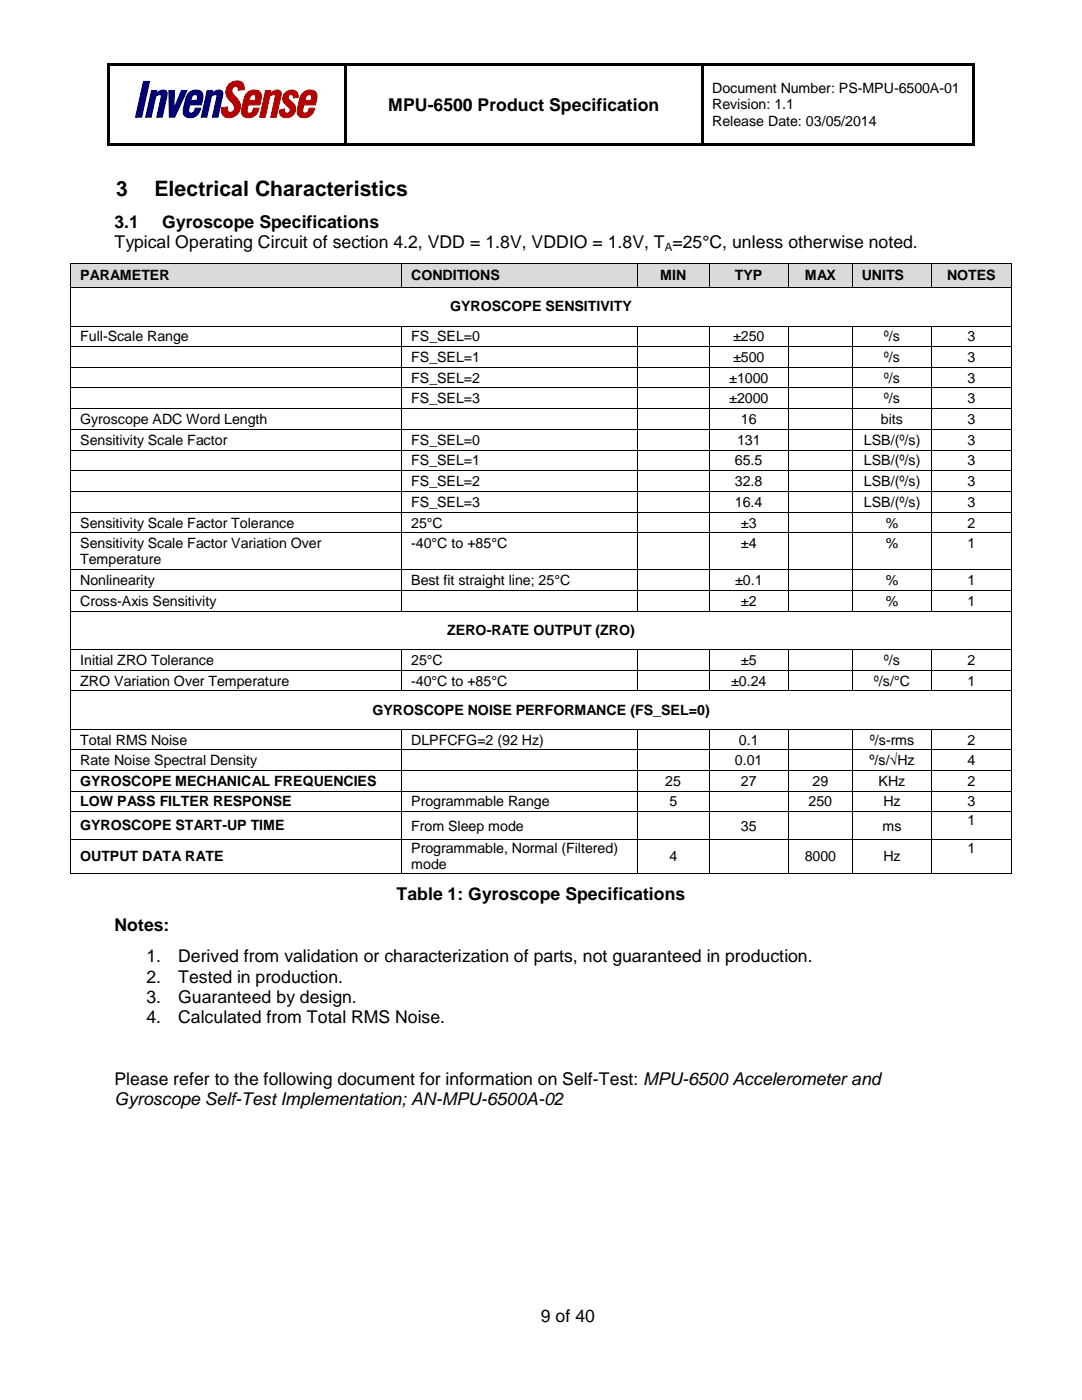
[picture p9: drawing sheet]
<svg xmlns="http://www.w3.org/2000/svg" width="216mm" height="279mm" viewBox="0 0 216 279" stroke-linecap="round" stroke-linejoin="round" font-family="sans-serif">
<g fill="#000">
<path d="M21.4 12.7h.5v.6h-.5z" fill-rule="evenodd"/>
<path d="M21.4 12.7h.5v.5h-.5z" fill-rule="evenodd"/>
<path d="M21.9 12.7h46.8v.5h-46.8z" fill-rule="evenodd"/>
<path d="M68.7 12.7h.5v.5h-.5z" fill-rule="evenodd"/>
<path d="M69.2 12.7h70.8v.5h-70.8z" fill-rule="evenodd"/>
<path d="M140 12.7h.5v.5h-.5z" fill-rule="evenodd"/>
<path d="M140.5 12.7h53.5v.5h-53.5z" fill-rule="evenodd"/>
<path d="M194 12.7h.5v.6h-.5z" fill-rule="evenodd"/>
<path d="M194 12.7h.5v.5h-.5z" fill-rule="evenodd"/>
<path d="M21.4 13.3h.5v15.3h-.5z" fill-rule="evenodd"/>
<path d="M21.4 28.6h.5v.5h-.5z" fill-rule="evenodd"/>
<path d="M21.4 28.6h.5v.5h-.5z" fill-rule="evenodd"/>
<path d="M21.9 28.6h46.8v.5h-46.8z" fill-rule="evenodd"/>
<path d="M68.7 13.3h.5v15.3h-.5z" fill-rule="evenodd"/>
<path d="M68.7 28.6h.5v.5h-.5z" fill-rule="evenodd"/>
<path d="M69.2 28.6h70.8v.5h-70.8z" fill-rule="evenodd"/>
<path d="M140 13.3h.5v15.3h-.5z" fill-rule="evenodd"/>
<path d="M140 28.6h.5v.5h-.5z" fill-rule="evenodd"/>
<path d="M140.5 28.6h53.5v.5h-53.5z" fill-rule="evenodd"/>
<path d="M194 13.3h.5v15.3h-.5z" fill-rule="evenodd"/>
<path d="M194 28.6h.5v.5h-.5z" fill-rule="evenodd"/>
<path d="M194 28.6h.5v.5h-.5z" fill-rule="evenodd"/>
</g>
<path d="M68.7 13.2l.5 .1zM140 13.2l.5 .1z" fill="#000"/>
<g fill="#dadada">
<path d="M14.2 52.7h1.8v4.6h-1.8z" fill-rule="evenodd"/>
<path d="M78.2 52.7h1.9v4.6h-1.9z" fill-rule="evenodd"/>
<path d="M80.2 52.7h1.8v4.6h-1.8z" fill-rule="evenodd"/>
<path d="M125.3 52.7h1.8v4.6h-1.8z" fill-rule="evenodd"/>
<path d="M127.3 52.7h1.8v4.6h-1.8z" fill-rule="evenodd"/>
<path d="M139.6 52.7h1.8v4.6h-1.8z" fill-rule="evenodd"/>
<path d="M141.6 52.7h1.8v4.6h-1.8z" fill-rule="evenodd"/>
<path d="M155.4 52.7h1.9v4.6h-1.9z" fill-rule="evenodd"/>
<path d="M157.4 52.7h1.9v4.6h-1.9z" fill-rule="evenodd"/>
<path d="M168.1 52.7h1.9v4.6h-1.9z" fill-rule="evenodd"/>
<path d="M170.1 52.7h1.9v4.6h-1.9z" fill-rule="evenodd"/>
<path d="M184 52.7h1.8v4.6h-1.8z" fill-rule="evenodd"/>
<path d="M186 52.7h1.8v4.6h-1.8z" fill-rule="evenodd"/>
<path d="M199.9 52.7h1.8v4.6h-1.8z" fill-rule="evenodd"/>
</g>
<g fill="#dadada">
<path d="M16 52.7h62.2v4.6h-62.2z"/>
<path d="M82 52.7h43.3v4.6h-43.3z"/>
<path d="M129.1 52.7h10.5v4.6h-10.5z"/>
<path d="M143.4 52.7h12v4.6h-12z"/>
<path d="M159.3 52.7h8.8v4.6h-8.8z"/>
<path d="M172 52.7h12v4.6h-12z"/>
<path d="M187.8 52.7h12.1v4.6h-12.1z"/>
</g>
<g fill="#000">
<path d="M14 52.5h.1v.2h-.1zM14 57.3h.1v.2h-.1zM80.1 52.5h.1v.2h-.1zM80.1 57.3h.1v.2h-.1zM127.1 52.5h.2v.2h-.2zM127.1 57.3h.2v.2h-.2zM141.4 52.5h.2v.2h-.2zM141.4 57.3h.2v.2h-.2zM157.3 52.5h.1v.2h-.1zM157.3 57.3h.1v.2h-.1zM170 52.5h.1v.2h-.1zM170 57.3h.1v.2h-.1z"/>
<path d="M185.8 52.5h.2v.2h-.2zM185.8 57.3h.2v.2h-.2zM201.7 52.5h.2v.2h-.2zM201.7 57.3h.2v.2h-.2zM14 65h.1v.2h-.1zM14 69.1h.1v.2h-.1zM14 73.2h.1v.2h-.1zM14 77.3h.1v.2h-.1zM80.1 65h.1v.2h-.1zM80.1 69.1h.1v.2h-.1zM80.1 73.2h.1v.2h-.1zM80.1 77.3h.1v.2h-.1z"/>
<path d="M127.1 65h.2v.2h-.2zM127.1 69.1h.2v.2h-.2zM127.1 73.2h.2v.2h-.2zM127.1 77.3h.2v.2h-.2zM141.4 65h.2v.2h-.2zM141.4 69.1h.2v.2h-.2zM141.4 73.2h.2v.2h-.2zM141.4 77.3h.2v.2h-.2zM157.3 65h.1v.2h-.1zM157.3 69.1h.1v.2h-.1zM157.3 73.2h.1v.2h-.1zM157.3 77.3h.1v.2h-.1z"/>
<path d="M170 65h.1v.2h-.1zM170 69.1h.1v.2h-.1zM170 73.2h.1v.2h-.1zM170 77.3h.1v.2h-.1zM185.8 65h.2v.2h-.2zM185.8 69.1h.2v.2h-.2zM185.8 73.2h.2v.2h-.2zM185.8 77.3h.2v.2h-.2zM201.7 65h.2v.2h-.2zM201.7 69.1h.2v.2h-.2zM201.7 73.2h.2v.2h-.2zM201.7 77.3h.2v.2h-.2z"/>
<path d="M14 81.5h.1v.2h-.1zM14 85.6h.1v.2h-.1zM14 89.7h.1v.2h-.1zM14 93.9h.1v.1h-.1zM14 98h.1v.2h-.1zM80.1 81.5h.1v.2h-.1zM80.1 85.6h.1v.2h-.1zM80.1 89.7h.1v.2h-.1zM80.1 93.9h.1v.1h-.1zM80.1 98h.1v.2h-.1zM127.1 81.5h.2v.2h-.2zM127.1 85.6h.2v.2h-.2z"/>
<path d="M127.1 89.7h.2v.2h-.2zM127.1 93.9h.2v.1h-.2zM127.1 98h.2v.2h-.2zM141.4 81.5h.2v.2h-.2zM141.4 85.6h.2v.2h-.2zM141.4 89.7h.2v.2h-.2zM141.4 93.9h.2v.1h-.2zM141.4 98h.2v.2h-.2zM157.3 81.5h.1v.2h-.1zM157.3 85.6h.1v.2h-.1zM157.3 89.7h.1v.2h-.1zM157.3 93.9h.1v.1h-.1z"/>
<path d="M157.3 98h.1v.2h-.1zM170 81.5h.1v.2h-.1zM170 85.6h.1v.2h-.1zM170 89.7h.1v.2h-.1zM170 93.9h.1v.1h-.1zM170 98h.1v.2h-.1zM185.8 81.5h.2v.2h-.2zM185.8 85.6h.2v.2h-.2zM185.8 89.7h.2v.2h-.2zM185.8 93.9h.2v.1h-.2zM185.8 98h.2v.2h-.2zM201.7 81.5h.2v.2h-.2z"/>
<path d="M201.7 85.6h.2v.2h-.2zM201.7 89.7h.2v.2h-.2zM201.7 93.9h.2v.1h-.2zM201.7 98h.2v.2h-.2zM14 102.1h.1v.2h-.1zM14 106.3h.1v.1h-.1zM14 113.6h.1v.2h-.1zM14 117.8h.1v.1h-.1zM80.1 102.1h.1v.2h-.1zM80.1 106.3h.1v.1h-.1zM80.1 113.6h.1v.2h-.1zM80.1 117.8h.1v.1h-.1z"/>
<path d="M127.1 102.1h.2v.2h-.2zM127.1 106.3h.2v.1h-.2zM127.1 113.6h.2v.2h-.2zM127.1 117.8h.2v.1h-.2zM141.4 102.1h.2v.2h-.2zM141.4 106.3h.2v.1h-.2zM141.4 113.6h.2v.2h-.2zM141.4 117.8h.2v.1h-.2zM157.3 102.1h.1v.2h-.1zM157.3 106.3h.1v.1h-.1zM157.3 113.6h.1v.2h-.1zM157.3 117.8h.1v.1h-.1z"/>
<path d="M170 102.1h.1v.2h-.1zM170 106.3h.1v.1h-.1zM170 113.6h.1v.2h-.1zM170 117.8h.1v.1h-.1zM185.8 102.1h.2v.2h-.2zM185.8 106.3h.2v.1h-.2zM185.8 113.6h.2v.2h-.2zM185.8 117.8h.2v.1h-.2zM201.7 102.1h.2v.2h-.2zM201.7 106.3h.2v.1h-.2zM201.7 113.6h.2v.2h-.2zM201.7 117.8h.2v.1h-.2z"/>
<path d="M14 121.9h.1v.1h-.1zM14 129.5h.1v.2h-.1zM14 133.6h.1v.2h-.1zM14 137.8h.1v.2h-.1zM80.1 121.9h.1v.1h-.1zM80.1 129.5h.1v.2h-.1zM80.1 133.6h.1v.2h-.1zM80.1 137.8h.1v.2h-.1zM127.1 121.9h.2v.1h-.2zM127.1 129.5h.2v.2h-.2zM127.1 133.6h.2v.2h-.2zM127.1 137.8h.2v.2h-.2z"/>
<path d="M141.4 121.9h.2v.1h-.2zM141.4 129.5h.2v.2h-.2zM141.4 133.6h.2v.2h-.2zM141.4 137.8h.2v.2h-.2zM157.3 121.9h.1v.1h-.1zM157.3 129.5h.1v.2h-.1zM157.3 133.6h.1v.2h-.1zM157.3 137.8h.1v.2h-.1zM170 121.9h.1v.1h-.1zM170 129.5h.1v.2h-.1zM170 133.6h.1v.2h-.1zM170 137.8h.1v.2h-.1z"/>
<path d="M185.8 121.9h.2v.1h-.2zM185.8 129.5h.2v.2h-.2zM185.8 133.6h.2v.2h-.2zM185.8 137.8h.2v.2h-.2zM201.7 121.9h.2v.1h-.2zM201.7 129.5h.2v.2h-.2zM201.7 133.6h.2v.2h-.2zM201.7 137.8h.2v.2h-.2zM14 145.5h.1v.1h-.1zM14 149.6h.1v.1h-.1zM14 153.7h.1v.2h-.1zM14 157.8h.1v.2h-.1z"/>
<path d="M80.1 145.5h.1v.1h-.1zM80.1 149.6h.1v.1h-.1zM80.1 153.7h.1v.2h-.1zM80.1 157.8h.1v.2h-.1zM127.1 145.5h.2v.1h-.2zM127.1 149.6h.2v.1h-.2zM127.1 153.7h.2v.2h-.2zM127.1 157.8h.2v.2h-.2zM141.4 145.5h.2v.1h-.2zM141.4 149.6h.2v.1h-.2zM141.4 153.7h.2v.2h-.2zM141.4 157.8h.2v.2h-.2z"/>
<path d="M157.3 145.5h.1v.1h-.1zM157.3 149.6h.1v.1h-.1zM157.3 153.7h.1v.2h-.1zM157.3 157.8h.1v.2h-.1zM170 145.5h.1v.1h-.1zM170 149.6h.1v.1h-.1zM170 153.7h.1v.2h-.1zM170 157.8h.1v.2h-.1zM185.8 145.5h.2v.1h-.2zM185.8 149.6h.2v.1h-.2zM185.8 153.7h.2v.2h-.2zM185.8 157.8h.2v.2h-.2z"/>
<path d="M201.7 145.5h.2v.1h-.2zM201.7 149.6h.2v.1h-.2zM201.7 153.7h.2v.2h-.2zM201.7 157.8h.2v.2h-.2zM14 162h.1v.1h-.1zM14 167.5h.1v.1h-.1zM14 174.2h.1v.1h-.1zM80.1 162h.1v.1h-.1zM80.1 167.5h.1v.1h-.1zM80.1 174.2h.1v.1h-.1zM127.1 162h.2v.1h-.2zM127.1 167.5h.2v.1h-.2z"/>
<path d="M127.1 174.2h.2v.1h-.2zM141.4 162h.2v.1h-.2zM141.4 167.5h.2v.1h-.2zM141.4 174.2h.2v.1h-.2zM157.3 162h.1v.1h-.1zM157.3 167.5h.1v.1h-.1zM157.3 174.2h.1v.1h-.1zM170 162h.1v.1h-.1zM170 167.5h.1v.1h-.1zM170 174.2h.1v.1h-.1zM185.8 162h.2v.1h-.2zM185.8 167.5h.2v.1h-.2z"/>
<path d="M185.8 174.2h.2v.1h-.2zM201.7 162h.2v.1h-.2zM201.7 167.5h.2v.1h-.2zM201.7 174.2h.2v.1h-.2z"/>
</g>
<g fill="none" stroke="#000" stroke-width=".2">
<path d="M14.1 52.7v4.6M14.1 57.5v7.5M14.1 52.6h66M14.1 57.4h66M80.1 52.7v4.6M80.2 52.6h46.9M80.2 57.4h46.9M127.2 52.7v4.6M127.3 52.6h14.1M127.3 57.4h14.1M141.5 52.7v4.6M141.6 52.6h15.7"/>
<path d="M141.6 57.4h15.7M157.4 52.7v4.6M157.4 52.6h12.6M157.4 57.4h12.6M170.1 52.7v4.6M170.1 52.6h15.7M170.1 57.4h15.7M185.9 52.7v4.6M186 52.6h15.7M186 57.4h15.7M201.8 52.7v4.6M201.8 57.5v7.5"/>
<path d="M14.1 65.2v3.9M14.1 69.3v3.9M14.1 73.4v3.9M14.1 77.5v4M14.1 65.1h66M14.1 69.2h66M14.1 73.3h66M14.1 77.4h66M80.1 65.2v3.9M80.1 69.3v3.9M80.1 73.4v3.9M80.1 77.5v4"/>
<path d="M80.2 65.1h46.9M80.2 69.2h46.9M80.2 73.3h46.9M80.2 77.4h46.9M127.2 65.2v3.9M127.2 69.3v3.9M127.2 73.4v3.9M127.2 77.5v4M127.3 65.1h14.1M127.3 69.2h14.1M127.3 73.3h14.1M127.3 77.4h14.1"/>
<path d="M141.5 65.2v3.9M141.5 69.3v3.9M141.5 73.4v3.9M141.5 77.5v4M141.6 65.1h15.7M141.6 69.2h15.7M141.6 73.3h15.7M141.6 77.4h15.7M157.4 65.2v3.9M157.4 69.3v3.9M157.4 73.4v3.9M157.4 77.5v4"/>
<path d="M157.4 65.1h12.6M157.4 69.2h12.6M157.4 73.3h12.6M157.4 77.4h12.6M170.1 65.2v3.9M170.1 69.3v3.9M170.1 73.4v3.9M170.1 77.5v4M170.1 65.1h15.7M170.1 69.2h15.7M170.1 73.3h15.7M170.1 77.4h15.7"/>
<path d="M185.9 65.2v3.9M185.9 69.3v3.9M185.9 73.4v3.9M185.9 77.5v4M186 65.1h15.7M186 69.2h15.7M186 73.3h15.7M186 77.4h15.7M201.8 65.2v3.9M201.8 69.3v3.9M201.8 73.4v3.9M201.8 77.5v4"/>
<path d="M14.1 81.7v3.9M14.1 85.8v3.9M14.1 89.9v4M14.1 94v4M14.1 98.2v3.9M14.1 81.6h66M14.1 85.7h66M14.1 89.8h66M14.1 93.9h66M14.1 98.1h66M80.1 81.7v3.9M80.1 85.8v3.9"/>
<path d="M80.1 89.9v4M80.1 94v4M80.1 98.2v3.9M80.2 81.6h46.9M80.2 85.7h46.9M80.2 89.8h46.9M80.2 93.9h46.9M80.2 98.1h46.9M127.2 81.7v3.9M127.2 85.8v3.9M127.2 89.9v4M127.2 94v4"/>
<path d="M127.2 98.2v3.9M127.3 81.6h14.1M127.3 85.7h14.1M127.3 89.8h14.1M127.3 93.9h14.1M127.3 98.1h14.1M141.5 81.7v3.9M141.5 85.8v3.9M141.5 89.9v4M141.5 94v4M141.5 98.2v3.9M141.6 81.6h15.7"/>
<path d="M141.6 85.7h15.7M141.6 89.8h15.7M141.6 93.9h15.7M141.6 98.1h15.7M157.4 81.7v3.9M157.4 85.8v3.9M157.4 89.9v4M157.4 94v4M157.4 98.2v3.9M157.4 81.6h12.6M157.4 85.7h12.6M157.4 89.8h12.6"/>
<path d="M157.4 93.9h12.6M157.4 98.1h12.6M170.1 81.7v3.9M170.1 85.8v3.9M170.1 89.9v4M170.1 94v4M170.1 98.2v3.9M170.1 81.6h15.7M170.1 85.7h15.7M170.1 89.8h15.7M170.1 93.9h15.7M170.1 98.1h15.7"/>
<path d="M185.9 81.7v3.9M185.9 85.8v3.9M185.9 89.9v4M185.9 94v4M185.9 98.2v3.9M186 81.6h15.7M186 85.7h15.7M186 89.8h15.7M186 93.9h15.7M186 98.1h15.7M201.8 81.7v3.9M201.8 85.8v3.9"/>
<path d="M201.8 89.9v4M201.8 94v4M201.8 98.2v3.9M14.1 102.3v4M14.1 106.4v7.2M14.1 113.8v4M14.1 117.9v4M14.1 102.2h66M14.1 106.3h66M14.1 113.7h66M14.1 117.9h66M80.1 102.3v4"/>
<path d="M80.1 106.4v7.2M80.1 113.8v4M80.1 117.9v4M80.2 102.2h46.9M80.2 106.3h46.9M80.2 113.7h46.9M80.2 117.9h46.9M127.2 102.3v4M127.2 106.4v7.2M127.2 113.8v4M127.2 117.9v4M127.3 102.2h14.1"/>
<path d="M127.3 106.3h14.1M127.3 113.7h14.1M127.3 117.9h14.1M141.5 102.3v4M141.5 106.4v7.2M141.5 113.8v4M141.5 117.9v4M141.6 102.2h15.7M141.6 106.3h15.7M141.6 113.7h15.7M141.6 117.9h15.7M157.4 102.3v4"/>
<path d="M157.4 106.4v7.2M157.4 113.8v4M157.4 117.9v4M157.4 102.2h12.6M157.4 106.3h12.6M157.4 113.7h12.6M157.4 117.9h12.6M170.1 102.3v4M170.1 106.4v7.2M170.1 113.8v4M170.1 117.9v4M170.1 102.2h15.7"/>
<path d="M170.1 106.3h15.7M170.1 113.7h15.7M170.1 117.9h15.7M185.9 102.3v4M185.9 106.4v7.2M185.9 113.8v4M185.9 117.9v4M186 102.2h15.7M186 106.3h15.7M186 113.7h15.7M186 117.9h15.7M201.8 102.3v4"/>
<path d="M201.8 106.4v7.2M201.8 113.8v4M201.8 117.9v4M14.1 122v7.5M14.1 129.7v3.9M14.1 133.8v4M14.1 138v7.5M14.1 122h66M14.1 129.6h66M14.1 133.7h66M14.1 137.9h66M80.1 129.7v3.9"/>
<path d="M80.1 133.8v4M80.2 122h46.9M80.2 129.6h46.9M80.2 133.7h46.9M80.2 137.9h46.9M127.2 129.7v3.9M127.2 133.8v4M127.3 122h14.1M127.3 129.6h14.1M127.3 133.7h14.1M127.3 137.9h14.1M141.5 129.7v3.9"/>
<path d="M141.5 133.8v4M141.6 122h15.7M141.6 129.6h15.7M141.6 133.7h15.7M141.6 137.9h15.7M157.4 129.7v3.9M157.4 133.8v4M157.4 122h12.6M157.4 129.6h12.6M157.4 133.7h12.6M157.4 137.9h12.6M170.1 129.7v3.9"/>
<path d="M170.1 133.8v4M170.1 122h15.7M170.1 129.6h15.7M170.1 133.7h15.7M170.1 137.9h15.7M185.9 129.7v3.9M185.9 133.8v4M186 122h15.7M186 129.6h15.7M186 133.7h15.7M186 137.9h15.7M201.8 122v7.5"/>
<path d="M201.8 129.7v3.9M201.8 133.8v4M201.8 138v7.5M14.1 145.6v4M14.1 149.7v4M14.1 153.9v3.9M14.1 158v4M14.1 145.5h66M14.1 149.6h66M14.1 153.8h66M14.1 157.9h66M80.1 145.6v4"/>
<path d="M80.1 149.7v4M80.1 153.9v3.9M80.1 158v4M80.2 145.5h46.9M80.2 149.6h46.9M80.2 153.8h46.9M80.2 157.9h46.9M127.2 145.6v4M127.2 149.7v4M127.2 153.9v3.9M127.2 158v4M127.3 145.5h14.1"/>
<path d="M127.3 149.6h14.1M127.3 153.8h14.1M127.3 157.9h14.1M141.5 145.6v4M141.5 149.7v4M141.5 153.9v3.9M141.5 158v4M141.6 145.5h15.7M141.6 149.6h15.7M141.6 153.8h15.7M141.6 157.9h15.7M157.4 145.6v4"/>
<path d="M157.4 149.7v4M157.4 153.9v3.9M157.4 158v4M157.4 145.5h12.6M157.4 149.6h12.6M157.4 153.8h12.6M157.4 157.9h12.6M170.1 145.6v4M170.1 149.7v4M170.1 153.9v3.9M170.1 158v4M170.1 145.5h15.7"/>
<path d="M170.1 149.6h15.7M170.1 153.8h15.7M170.1 157.9h15.7M185.9 145.6v4M185.9 149.7v4M185.9 153.9v3.9M185.9 158v4M186 145.5h15.7M186 149.6h15.7M186 153.8h15.7M186 157.9h15.7M201.8 145.6v4"/>
<path d="M201.8 149.7v4M201.8 153.9v3.9M201.8 158v4M14.1 162.1v5.4M14.1 167.6v6.6M14.1 162.1h66M14.1 167.6h66M14.1 174.2h66M80.1 162.1v5.4M80.1 167.6v6.6M80.2 162.1h46.9M80.2 167.6h46.9"/>
<path d="M80.2 174.2h46.9M127.2 162.1v5.4M127.2 167.6v6.6M127.3 162.1h14.1M127.3 167.6h14.1M127.3 174.2h14.1M141.5 162.1v5.4M141.5 167.6v6.6M141.6 162.1h15.7M141.6 167.6h15.7M141.6 174.2h15.7M157.4 162.1v5.4"/>
<path d="M157.4 167.6v6.6M157.4 162.1h12.6M157.4 167.6h12.6M157.4 174.2h12.6M170.1 162.1v5.4M170.1 167.6v6.6M170.1 162.1h15.7M170.1 167.6h15.7M170.1 174.2h15.7M185.9 162.1v5.4M185.9 167.6v6.6M186 162.1h15.7"/>
<path d="M186 167.6h15.7M186 174.2h15.7M201.8 162.1v5.4M201.8 167.6v6.6"/>
</g>
<path d="M28.6 16.2h1.2l-1.5 7.2h-1.3z" fill="#000073"/>
<path d="M28.6 16.2h1.2l-1.5 7.2h-1.3z" fill="none" stroke="#000073" stroke-width=".2"/>
<path d="M30.2 18.1h1.1l-.1 .5a1.57 1.57 0 0 1 2.1-.3v.8l-.9 4.3h-1.1l.9-4.1a.46 .46 0 0 0-.4-.5 .46 .46 0 0 0-.5 .3l-.2 .1-.9 4.2h-1.1z" fill="#000073"/>
<path d="M30.2 18.1h1.1l-.1 .5a1.57 1.57 0 0 1 2.1-.3v.8l-.9 4.3h-1.1l.9-4.1a.46 .46 0 0 0-.4-.5 .46 .46 0 0 0-.5 .3l-.2 .1-.9 4.2h-1.1z" fill="none" stroke="#000073" stroke-width=".2"/>
<path d="M33.7 18.1h1.1l-.1 3.5 1.5-3.5h1.1l-2.4 5.3h-1.1z" fill="#000073"/>
<path d="M33.7 18.1h1.1l-.1 3.5 1.5-3.5h1.1l-2.4 5.3h-1.1z" fill="none" stroke="#000073" stroke-width=".2"/>
<path d="M37.7 18.5a1.74 1.74 0 0 1 2.7 .2l.1 1-.3 1.2h-2.3l-.2 .8a.61 .61 0 0 0 .4 .9 .61 .61 0 0 0 .7-.6l.1-.4h1.2a1.99 1.99 0 0 1-1.3 1.7 1.99 1.99 0 0 1-2.1-.4l-.1-.6v-.8l.6-2.2zM38.4 19.1l-.3 .9h1.2l.1-.2a.57 .57 0 0 0-.2-.8 .57 .57 0 0 0-.8 .1z" fill="#000073"/>
<path d="M37.7 18.5a1.74 1.74 0 0 1 2.7 .2l.1 1-.3 1.2h-2.3l-.2 .8a.61 .61 0 0 0 .4 .9 .61 .61 0 0 0 .7-.6l.1-.4h1.2a1.99 1.99 0 0 1-1.3 1.7 1.99 1.99 0 0 1-2.1-.4l-.1-.6v-.8l.6-2.2zM38.4 19.1a.57 .57 0 0 1 .8-.1 .57 .57 0 0 1 .2 .8l-.1 .2h-1.2z" fill="none" stroke="#000073" stroke-width=".2"/>
<path d="M41.3 18.1h1.1l-.1 .5a1.56 1.56 0 0 1 2.1-.3l.1 .5-1 4.6h-1.1l.9-4.1v-.3l-.3-.1-.8 .3-.9 4.2h-1.1z" fill="#000073"/>
<path d="M41.3 18.1h1.1l-.1 .5a1.56 1.56 0 0 1 2.1-.3l.1 .5-1 4.6h-1.1l.9-4.1v-.3l-.3-.1-.8 .3-.9 4.2h-1.1z" fill="none" stroke="#000073" stroke-width=".2"/>
<path d="M45.8 16.7a1.86 1.86 0 0 1 2.8 .1l.1 1.1-1.2 .1a.64 .64 0 0 0-.5-.8 .64 .64 0 0 0-.7 .7 2.73 2.73 0 0 0 1.1 1.9 2.18 2.18 0 0 1 0 3 2.18 2.18 0 0 1-2.9 .2l-.3-.7v-.8l1.2-.2a.74 .74 0 0 0 .6 1.1 .74 .74 0 0 0 .8-.9 5.8 5.8 0 0 0-1.5-2.2 2.21 2.21 0 0 1 .5-2.6z" fill="#b50000"/>
<path d="M45.8 16.7a1.86 1.86 0 0 1 2.8 .1l.1 1.1-1.2 .1a.64 .64 0 0 0-.5-.8 .64 .64 0 0 0-.7 .7 2.73 2.73 0 0 0 1.1 1.9 2.18 2.18 0 0 1 0 3 2.18 2.18 0 0 1-2.9 .2l-.3-.7v-.8l1.2-.2a.74 .74 0 0 0 .6 1.1 .74 .74 0 0 0 .8-.9 5.8 5.8 0 0 0-1.5-2.2 2.21 2.21 0 0 1 .5-2.6z" fill="none" stroke="#b50000" stroke-width=".2"/>
<path d="M49.3 18.5a1.74 1.74 0 0 1 2.8 .2v1l-.3 1.2h-2.3l-.1 .8a.61 .61 0 0 0 .3 .9 .61 .61 0 0 0 .8-.6l.1-.4h1.1a1.99 1.99 0 0 1-1.2 1.7 1.99 1.99 0 0 1-2.1-.4l-.2-.6 .1-.8 .5-2.2zM50.1 19.1l-.4 .9h1.2l.1-.2a.57 .57 0 0 0-.1-.8 .57 .57 0 0 0-.8 .1z" fill="#b50000"/>
<path d="M49.3 18.5a1.74 1.74 0 0 1 2.8 .2v1l-.3 1.2h-2.3l-.1 .8a.61 .61 0 0 0 .3 .9 .61 .61 0 0 0 .8-.6l.1-.4h1.1a1.99 1.99 0 0 1-1.2 1.7 1.99 1.99 0 0 1-2.1-.4l-.2-.6 .1-.8 .5-2.2zM50.1 19.1a.57 .57 0 0 1 .8-.1 .57 .57 0 0 1 .1 .8l-.1 .2h-1.2z" fill="none" stroke="#b50000" stroke-width=".2"/>
<path d="M53 18.1h1l-.1 .5a1.57 1.57 0 0 1 2.1-.3l.1 .8-1 4.3h-1.1l.9-4.1a.46 .46 0 0 0-.3-.5 .46 .46 0 0 0-.5 .3l-.3 .1-.9 4.2h-1.1z" fill="#b50000"/>
<path d="M53 18.1h1l-.1 .5a1.57 1.57 0 0 1 2.1-.3l.1 .8-1 4.3h-1.1l.9-4.1a.46 .46 0 0 0-.3-.5 .46 .46 0 0 0-.5 .3l-.3 .1-.9 4.2h-1.1z" fill="none" stroke="#b50000" stroke-width=".2"/>
<path d="M56.9 18.6a1.47 1.47 0 0 1 1.5-.6 1.47 1.47 0 0 1 1.1 1.1v.3l-.9 .1a.57 .57 0 0 0-.5-.6 .57 .57 0 0 0-.6 .4 .57 .57 0 0 0 .3 .7l.2 .1a1.76 1.76 0 0 1 .6 2.7 1.76 1.76 0 0 1-2.7 0l-.2-.8 1.1-.3a.62 .62 0 0 0 .3 .8 .62 .62 0 0 0 .8-.3 .62 .62 0 0 0-.3-.8l-.3-.3a1.58 1.58 0 0 1-.4-2.5z" fill="#b50000"/>
<path d="M56.9 18.6a1.47 1.47 0 0 1 1.5-.6 1.47 1.47 0 0 1 1.1 1.1v.3l-.9 .1a.57 .57 0 0 0-.5-.6 .57 .57 0 0 0-.6 .4 .57 .57 0 0 0 .3 .7l.2 .1a1.75 1.75 0 0 1 .6 2.7 1.75 1.75 0 0 1-2.7 0l-.2-.8 1.1-.3a.62 .62 0 0 0 .3 .8 .62 .62 0 0 0 .8-.3 .62 .62 0 0 0-.3-.8l-.3-.3a1.58 1.58 0 0 1-.4-2.5z" fill="none" stroke="#b50000" stroke-width=".2"/>
<path d="M60.4 18.5a1.72 1.72 0 0 1 2.8 .2l.1 .7-.4 1.5h-2.3l-.1 .8a.61 .61 0 0 0 .3 .9 .61 .61 0 0 0 .8-.6l.1-.4h1.1a1.99 1.99 0 0 1-1.2 1.7 1.99 1.99 0 0 1-2.1-.4l-.2-.8 .4-2.1 .4-1zM61.2 19.1l-.4 .9h1.2l.1-.2a.57 .57 0 0 0-.1-.8 .57 .57 0 0 0-.8 .1z" fill="#b50000"/>
<path d="M60.4 18.5a1.72 1.72 0 0 1 2.8 .2l.1 .7-.4 1.5h-2.3l-.1 .8a.61 .61 0 0 0 .3 .9 .61 .61 0 0 0 .8-.6l.1-.4h1.1a1.99 1.99 0 0 1-1.2 1.7 1.99 1.99 0 0 1-2.1-.4l-.2-.8 .4-2.1 .4-1zM61.2 19.1a.57 .57 0 0 1 .8-.1 .57 .57 0 0 1 .1 .8l-.1 .2h-1.2z" fill="none" stroke="#b50000" stroke-width=".2"/>
<g font-size="4.2">
<text x="23.2" y="39.2">3</text>
<text x="30.8" y="39.2">Electrical Characteristics</text>
</g>
<g font-size="3.5">
<text x="77.5" y="22.1">MPU-6500 Product Specification</text>
<text x="22.9" y="45.5">3.1</text>
<text x="32.4" y="45.5">Gyroscope Specifications</text>
<text x="22.9" y="49.6">Typical Operating Circuit of section 4.2, VDD = 1.8V, VDDIO = 1.8V, T =25°C, unless otherwise noted.</text>
<text x="79.1" y="179.7">Table 1: Gyroscope Specifications</text>
<text x="22.9" y="185.8">Notes:</text>
<text x="29.2" y="192.1">1.</text>
<text x="29.2" y="196.1">2.</text>
<text x="35.6" y="192.1">Derived from validation or characterization of parts, not guaranteed in production.</text>
<text x="35.6" y="196.1">Tested in production.</text>
<text x="29.2" y="200.2">3.</text>
<text x="35.6" y="200.2">Guaranteed by design.</text>
<text x="29.2" y="204.2">4.</text>
<text x="35.6" y="204.2">Calculated from Total RMS Noise.</text>
<text x="22.9" y="216.5">Please refer to the following document for information on Self-Test: MPU-6500 Accelerometer and</text>
<text x="22.9" y="220.6">Gyroscope Self-Test Implementation; AN-MPU-6500A-02</text>
<text x="107.9" y="263.8">9 of 40</text>
</g>
<g font-size="2.8">
<text x="142.1" y="18.6">Document Number: PS-MPU-6500A-01</text>
<text x="142.1" y="21.8">Revision: 1.1</text>
<text x="142.1" y="25.1">Release Date: 03/05/2014</text>
<text x="16" y="55.9">PARAMETER</text>
<text x="82" y="55.9">CONDITIONS</text>
<text x="131.7" y="55.9">MIN</text>
<text x="146.6" y="55.9">TYP</text>
<text x="160.6" y="55.9">MAX</text>
<text x="172" y="55.9">UNITS</text>
<text x="189" y="55.9">NOTES</text>
<text x="89.8" y="62.1">GYROSCOPE SENSITIVITY</text>
<text x="16" y="68.1">Full-Scale Range</text>
<text x="82" y="68.1">FS_SEL=0</text>
<text x="146.3" y="68.1">±250</text>
<text x="176.4" y="68.1">º/s</text>
<text x="193.1" y="68.1">3</text>
<text x="82" y="72.3">FS_SEL=1</text>
<text x="82" y="76.4">FS_SEL=2</text>
<text x="145.5" y="76.4">±1000</text>
<text x="146.3" y="72.3">±500</text>
<text x="176.4" y="72.3">º/s</text>
<text x="176.4" y="76.4">º/s</text>
<text x="193.1" y="72.3">3</text>
<text x="193.1" y="76.4">3</text>
<text x="82" y="80.5">FS_SEL=3</text>
<text x="145.5" y="80.5">±2000</text>
<text x="176.4" y="80.5">º/s</text>
<text x="193.1" y="80.5">3</text>
<text x="16" y="84.6">Gyroscope ADC Word Length</text>
<text x="16" y="88.8">Sensitivity Scale Factor</text>
<text x="82" y="88.8">FS_SEL=0</text>
<text x="147.1" y="88.8">131</text>
<text x="147.8" y="84.6">16</text>
<text x="172.4" y="88.8">LSB/(º/s)</text>
<text x="175.8" y="84.6">bits</text>
<text x="193.1" y="84.6">3</text>
<text x="193.1" y="88.8">3</text>
<text x="82" y="92.9">FS_SEL=1</text>
<text x="146.6" y="92.9">65.5</text>
<text x="172.4" y="92.9">LSB/(º/s)</text>
<text x="193.1" y="92.9">3</text>
<text x="82" y="97">FS_SEL=2</text>
<text x="82" y="101.1">FS_SEL=3</text>
<text x="146.6" y="97">32.8</text>
<text x="146.6" y="101.1">16.4</text>
<text x="172.4" y="97">LSB/(º/s)</text>
<text x="172.4" y="101.1">LSB/(º/s)</text>
<text x="193.1" y="97">3</text>
<text x="193.1" y="101.1">3</text>
<text x="16" y="105.3">Sensitivity Scale Factor Tolerance</text>
<text x="82" y="105.3">25°C</text>
<text x="147.8" y="105.3">±3</text>
<text x="176.7" y="105.3">%</text>
<text x="193.1" y="105.3">2</text>
<text x="16" y="109.3">Sensitivity Scale Factor Variation Over</text>
<text x="16" y="112.6">Temperature</text>
<text x="82" y="109.4">-40°C to +85°C</text>
<text x="147.8" y="109.4">±4</text>
<text x="176.7" y="109.4">%</text>
<text x="193.1" y="109.4">1</text>
<text x="16" y="116.8">Nonlinearity</text>
<text x="82" y="116.8">Best fit straight line; 25°C</text>
<text x="146.7" y="116.8">±0.1</text>
<text x="176.7" y="116.8">%</text>
<text x="193.1" y="116.8">1</text>
<text x="16" y="120.9">Cross-Axis Sensitivity</text>
<text x="147.8" y="120.9">±2</text>
<text x="176.7" y="120.9">%</text>
<text x="193.1" y="120.9">1</text>
<text x="89.2" y="126.7">ZERO-RATE OUTPUT (ZRO)</text>
<text x="16" y="132.7">Initial ZRO Tolerance</text>
<text x="16" y="136.8">ZRO Variation Over Temperature</text>
<text x="82" y="132.7">25°C</text>
<text x="82" y="136.8">-40°C to +85°C</text>
<text x="145.9" y="136.8">±0.24</text>
<text x="147.8" y="132.7">±5</text>
<text x="174.4" y="136.8">º/s/°C</text>
<text x="176.4" y="132.7">º/s</text>
<text x="193.1" y="132.7">2</text>
<text x="193.1" y="136.8">1</text>
<text x="74.3" y="142.6">GYROSCOPE NOISE PERFORMANCE (FS_SEL=0)</text>
<text x="16" y="148.6">Total RMS Noise</text>
<text x="82" y="148.6">DLPFCFG=2 (92 Hz)</text>
<text x="147.4" y="148.6">0.1</text>
<text x="173.6" y="148.6">º/s-rms</text>
<text x="193.1" y="148.6">2</text>
<text x="16" y="152.7">Rate Noise Spectral Density</text>
<text x="146.6" y="152.7">0.01</text>
<text x="173.5" y="152.7">º/s/√Hz</text>
<text x="193.1" y="152.7">4</text>
<text x="16" y="156.8">GYROSCOPE MECHANICAL FREQUENCIES</text>
<text x="16" y="160.9">LOW PASS FILTER RESPONSE</text>
<text x="82" y="161">Programmable Range</text>
<text x="132.8" y="156.8">25</text>
<text x="133.6" y="161">5</text>
<text x="147.8" y="156.8">27</text>
<text x="161.3" y="161">250</text>
<text x="162.1" y="156.8">29</text>
<text x="175.3" y="156.8">KHz</text>
<text x="176.3" y="161">Hz</text>
<text x="193.1" y="161">3</text>
<text x="193.1" y="156.8">2</text>
<text x="16" y="165.7">GYROSCOPE START-UP TIME</text>
<text x="82" y="165.8">From Sleep mode</text>
<text x="147.8" y="165.8">35</text>
<text x="176.1" y="165.8">ms</text>
<text x="193.1" y="164.7">1</text>
<text x="16" y="171.8">OUTPUT DATA RATE</text>
<text x="82" y="170.3">Programmable, Normal (Filtered)</text>
<text x="82" y="173.5">mode</text>
<text x="133.6" y="171.9">4</text>
<text x="160.6" y="171.9">8000</text>
<text x="176.3" y="171.9">Hz</text>
<text x="193.1" y="170.3">1</text>
</g>
<text font-size="2.3" x="132.7" y="50.1">A</text>
</svg>
